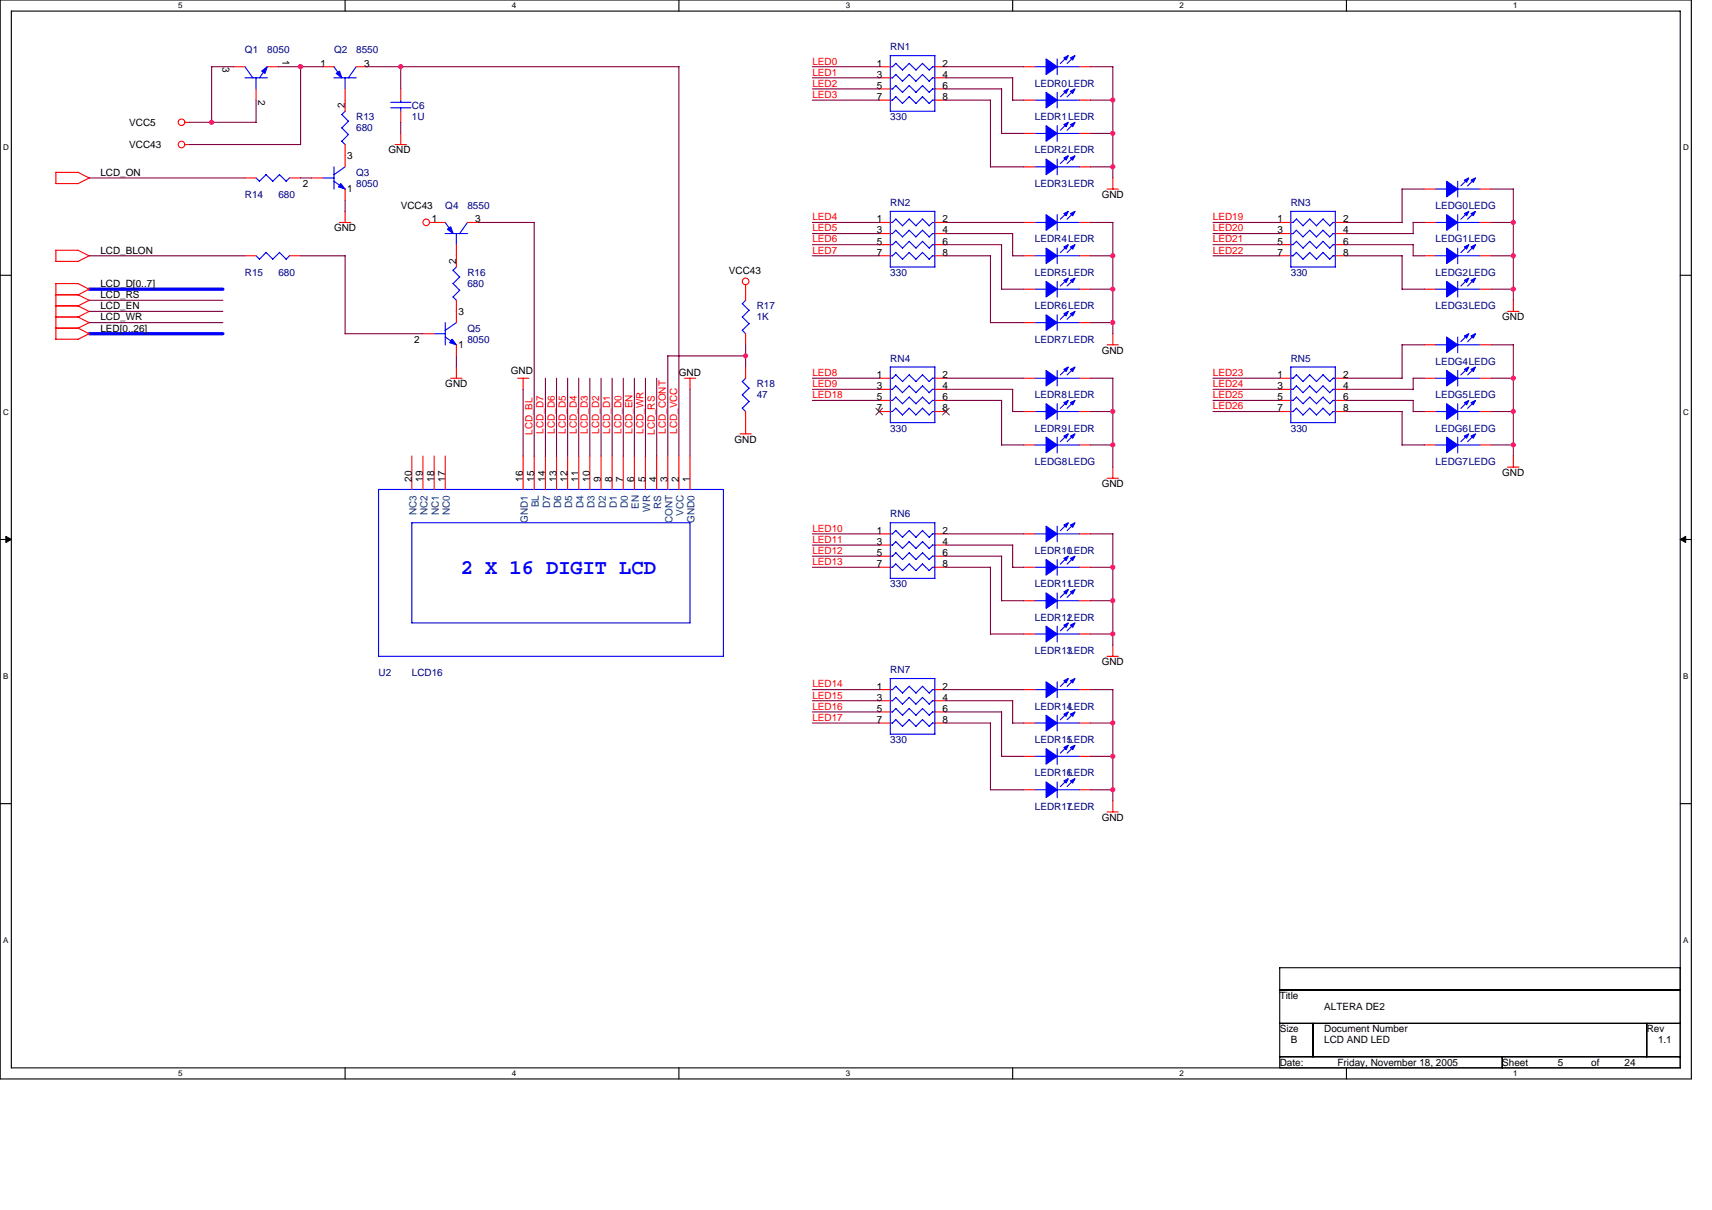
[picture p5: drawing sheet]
<svg xmlns="http://www.w3.org/2000/svg" width="297mm" height="210mm" viewBox="0 0 297 210" stroke-linecap="round" stroke-linejoin="round" font-family="sans-serif">
<path d="M0 0h293.5v187.2h-293.5zM2 1.9h289.5v183.4h-289.5z" fill="none" stroke="#000" stroke-width=".19"/>
<g fill="#fff">
<path d="M30.9 .2h.8v1.6h-.8z"/>
<path d="M30.9 185.5h.8v1.6h-.8z"/>
</g>
<path d="M59.9 0v1.9M59.9 185.3v1.9" fill="none" stroke="#000" stroke-width=".19"/>
<g fill="#fff">
<path d="M88.8 .2h.8v1.6h-.8z"/>
<path d="M88.8 185.5h.8v1.6h-.8z"/>
</g>
<path d="M117.8 0v1.9M117.8 185.3v1.9" fill="none" stroke="#000" stroke-width=".19"/>
<g fill="#fff">
<path d="M146.7 .2h.8v1.6h-.8z"/>
<path d="M146.7 185.5h.8v1.6h-.8z"/>
</g>
<path d="M175.7 0v1.9M175.7 185.3v1.9" fill="none" stroke="#000" stroke-width=".19"/>
<g fill="#fff">
<path d="M204.7 .2h.7v1.6h-.7z"/>
<path d="M204.7 185.5h.7v1.6h-.7z"/>
</g>
<path d="M233.6 0v1.9M233.6 185.3v1.9" fill="none" stroke="#000" stroke-width=".19"/>
<g fill="#fff">
<path d="M262.6 .2h.7v1.6h-.7z"/>
<path d="M262.6 185.5h.7v1.6h-.7z"/>
<path d="M.5 24.8h1v1.6h-1z"/>
<path d="M292 24.8h1v1.6h-1z"/>
<path d="M.5 70.7h1v1.5h-1z"/>
<path d="M292 70.7h1v1.5h-1z"/>
</g>
<path d="M0 47.8h2M291.5 47.8h2" fill="none" stroke="#000" stroke-width=".19"/>
<g fill="#fff">
<path d="M.5 116.5h.9v1.6h-.9z"/>
<path d="M292 116.5h.9v1.6h-.9z"/>
</g>
<path d="M0 93.6h2M291.5 93.6h2" fill="none" stroke="#000" stroke-width=".19"/>
<path d="M1 93.1l1 .5-1 .5zM291.5 93.6l1-.5v1z" fill="#000" stroke="#000" stroke-width=".17"/>
<g fill="#fff">
<path d="M.5 162.4h.9v1.5h-.9z"/>
<path d="M292 162.4h.9v1.5h-.9z"/>
</g>
<path d="M0 139.5h2M291.5 139.5h2M222 167.9h69.5v17.4h-69.5zM222 171.8h69.5M222 177.6h69.5M227.8 177.6v5.8M285.7 177.6v5.8M222 183.4h69.5M260.6 183.4v1.9" fill="none" stroke="#000" stroke-width=".19"/>
<g fill="none" stroke="#f00" stroke-width=".19">
<path d="M40.6 11.6h1.9M44.4 15.4v2M46.4 11.6h1.9M56 11.6h2M59.9 15.4v3.9M61.8 11.6h1.9M69.5 15.4v2M69.5 19.3v1.9M152.5 11.6h2M152.5 17.4h2M152.5 13.5h2M152.5 15.4h2"/>
<path d="M162.2 11.6h1.9M162.2 17.4h1.9M162.2 13.5h1.9M162.2 15.4h1.9M177.6 11.6h2M177.6 17.4h2M187.3 11.6h1.9M187.3 17.4h1.9M9.7 29.9v2h3.8M9.7 29.9h3.9M13.5 29.9l2 1-2 1M32.1 21.2h.8"/>
<path d="M32.1 25.1h.8M42.5 30.9h1.9M50.2 30.9h2M54.1 30.9h1.9M58.9 38.6h2M59.9 25.1v3.9M59.9 32.8v1.9M59.9 36.7v1.9M68.5 25.1h2M69.5 23.1v2M74.5 38.6h2.8M81.1 38.6h1.9"/>
<path d="M152.5 38.6h2M162.2 38.6h1.9M177.6 38.6h2M177.6 23.2h2M177.6 29h2M187.3 38.6h1.9M187.3 23.2h1.9M187.3 29h1.9M192.1 32.8h1.9M193.1 30.9v1.9M222 38.6h2M231.7 38.6h1.9"/>
<path d="M247.1 38.6h2M247.1 32.8h2M256.8 38.6h1.9M256.8 32.8h1.9M9.7 56.9h3.9M9.7 55h3.9M9.7 51.2h3.9M9.7 53.1h3.9M9.7 49.2v9.7h3.8M9.7 49.2h3.9M13.5 43.4l2 1M13.5 55l2 1-2 1 2 .9"/>
<path d="M13.5 49.2l2 1-2 1M13.5 51.2l2 .9M13.6 43.4h-3.9v2h3.8l2-1M15.5 52.1l-2 1 2 .9-2 1M15.5 57.9l-2 1M42.5 44.4h1.9M50.2 44.4h2M73.4 57.9h1.9M79.2 42.5v3.8M79.2 52.1v3.9M79.2 59.8v2M129.4 49.4v2.7"/>
<path d="M129.4 57.9v1.9M152.5 44.4h2M152.5 40.5h2M152.5 42.5h2M162.2 44.4h1.9M162.2 40.5h1.9M162.2 42.5h1.9M177.6 44.4h2M177.6 50.2h2M177.6 56h2M187.3 44.4h1.9M187.3 50.2h1.9"/>
<path d="M187.3 56h1.9M192.1 59.8h1.9M193.1 57.9v1.9M222 44.4h2M222 40.5h2M222 42.5h2M231.7 44.4h1.9M231.7 40.5h1.9M231.7 42.5h1.9M247.1 59.8h2M247.1 44.4h2M247.1 50.2h2"/>
<path d="M256.8 59.8h1.9M256.8 44.4h1.9M256.8 50.2h1.9M261.6 54h1.9M262.6 52.1v1.9M71.5 79.1v5.8M73.4 79.1v5.8M75.3 79.1v5.8M77.3 79.1v5.8M78.2 65.6h2M79.2 63.7v1.9M89.8 65.6h2"/>
<path d="M90.8 65.6v2M90.8 79.1v5.8M92.7 79.1v5.8M94.6 79.1v5.8M96.6 79.1v5.8M98.5 79.1v5.8M100.4 79.1v5.8M102.3 79.1v5.8M104.3 79.1v5.8M106.2 79.1v5.8M108.1 79.1v5.8M110.1 79.1v5.8"/>
<path d="M112 79.1v5.8M113.9 79.1v5.8M115.9 79.1v5.8M117.8 79.1v5.8M118.8 65.6h1.9M119.7 65.6v2M119.7 79.1v5.8M128.4 75.3h1.9M129.4 63.7v1.9M129.4 71.4v3.9M152.5 65.6h2M152.5 71.4h2"/>
<path d="M152.5 67.6h2M152.5 69.5h2M162.2 65.6h1.9M162.2 71.4h1.9M162.2 67.6h1.9M162.2 69.5h1.9M177.6 65.6h2M177.6 71.4h2M177.6 77.2h2M187.3 65.6h1.9M187.3 71.4h1.9M187.3 77.2h1.9"/>
<path d="M222 65.6h2M222 71.4h2M222 67.6h2M222 69.5h2M231.7 65.6h1.9M231.7 71.4h1.9M231.7 67.6h1.9M231.7 69.5h1.9M247.1 65.6h2M247.1 71.4h2M247.1 77.2h2M256.8 65.6h1.9"/>
<path d="M256.8 71.4h1.9M256.8 77.2h1.9M262.6 79.1v2M152.5 98.4h2M152.5 92.6h2M152.5 94.6h2M152.5 96.5h2M162.2 98.4h1.9M162.2 92.6h1.9M162.2 94.6h1.9M162.2 96.5h1.9M177.6 98.4h2"/>
<path d="M177.6 92.6h2M187.3 98.4h1.9M187.3 92.6h1.9M192.1 83h1.9M193.1 81v2M261.6 81.1h1.9M152.5 119.7h2M162.2 119.7h1.9M177.6 104.2h2M177.6 110h2M177.6 119.7h2M187.3 104.2h1.9"/>
<path d="M187.3 110h1.9M187.3 119.7h1.9M192.1 113.9h1.9M193.1 111.9v2M152.5 125.5h2M152.5 121.6h2M152.5 123.5h2M162.2 125.5h1.9M162.2 121.6h1.9M162.2 123.5h1.9M177.6 137.1h2M177.6 131.3h2"/>
<path d="M177.6 125.5h2M187.3 137.1h1.9M187.3 131.3h1.9M187.3 125.5h1.9M193.1 139v1.9M192.1 140.9h1.9"/>
<circle cx="31.5" cy="25.1" r=".57"/>
<circle cx="31.5" cy="21.2" r=".57"/>
<circle cx="74" cy="38.6" r=".57"/>
<circle cx="129.4" cy="48.8" r=".57"/>
</g>
<g fill="none" stroke="#00f" stroke-width=".19">
<path d="M42.5 13.5h3.9M42.5 11.6l1.4 1.9M44.4 13.5v2M46.4 11.6l-1.4 1.9M57.9 13.5h3.9M57.9 11.6l1.4 1.9M59.9 13.5v1.9M59.9 19.3l-.6 .6 1.2 1.1-1.2 1.2M61.8 11.6l-1.4 1.9M67.8 18.7h3.5M67.8 17.8h3.5M69.5 17.4v.4"/>
<path d="M69.5 18.7v.6M154.4 13.5h.5M154.5 19.3h7.7M155.4 16.8l1.2 1.2 1.2-1.2M155.4 16.8l-.5 .6h-.5M155.4 11l1.2 1.2M155.4 14.9l1.2 1.1M155.4 11l-.5 .6h-.4M155.4 14.8l-.5 .6h-.4M157.7 12.9l1.2 1.2M157.7 16.8l1.2 1.1M157.8 11l1.1 1.2"/>
<path d="M157.8 12.9l-1.2 1.2-1.2-1.2-.6 .6M157.8 14.9l1.1 1.1M157.8 11l-1.2 1.1M157.8 14.8l-1.2 1.2M160 16.8l1.2 1.1M160.1 11l1.1 1.2M160.1 14.9l1.1 1.1M160.1 16.8l-1.2 1.2M160.1 11l-1.2 1.1M160.1 14.8l-1.2 1.2M161.2 14.1l-1.2-1.2-1.1 1.2M161.8 11.6h.4"/>
<path d="M161.8 15.4h.4M161.8 11.6l-.6 .5M161.8 15.4l-.6 .6M162.2 17.4h-.4l-.6 .6M162.2 9.6v9.7M162.2 9.7h-7.7v9.6M162.2 13.5h-.4l-.6 .6M179.6 11.6h1.9M179.6 17.4h1.9M183.4 10.2v2.8M183.4 16v2.7M183.4 11.6h3.9"/>
<path d="M183.4 17.4h3.9M185.2 9.8l-1.2 1.2M185.2 15.6l-1.2 1.2M186.3 9.8l-1.2 1.2M186.3 15.6l-1.2 1.2M44.4 30.9l.6 .6M46.1 30.3l1.2 1.2M46.2 30.3l-1.2 1.2M48.5 30.3l1.2 1.2M48.5 30.3l-1.2 1.2M50.2 30.9l-.6 .6M56 30.9h2"/>
<path d="M58 31.5l1.9 1.3M58 29v3.8M59.3 22.2l1.2 1.1-1.2 1.2 .6 .6M59.9 29l-2 1.3M77.2 38.6l1.4 1.9M81.1 38.6l-1.4 2M155.4 38l1.2 1.2M155.4 38l-.5 .6h-.4M156.6 39.2l1.2-1.2 1.1 1.2M157.7 39.9l1.2 1.2M157.8 40l-1.2 1.1-1.2-1.2-.6 .7M160.1 38l1.1 1.2"/>
<path d="M160.1 38l-1.2 1.2M161.8 38.6h.4M161.8 38.6l-.6 .6M162.2 36.7v9.6M162.2 36.7h-7.8l.1 9.7M179.6 23.2h1.9M179.6 29h1.9M179.6 38.6h1.9M183.4 21.8v2.7M183.4 27.6v2.7M183.4 37.3v2.7M183.4 23.2h3.9"/>
<path d="M183.4 29h3.9M183.4 38.6h3.9M185.2 21.4l-1.2 1.2M185.2 27.2l-1.2 1.2M185.2 36.9l-1.2 1.1M186.3 21.4l-1.2 1.2M186.3 27.2l-1.2 1.2M186.3 36.9l-1.2 1.1M224 38.6h.4M224.3 38.6l.7-.6 1.1 1.2M224.9 39.9l1.2 1.2 1.1-1.1M224.9 40l-.6 .6"/>
<path d="M226.1 39.2l1.2-1.2 1.1 1.2M227.2 39.9l1.2 1.2M229.5 38l1.2 1.2M229.6 38l-1.2 1.2M231.7 36.7h-7.8l.1 9.7M231.7 36.7v9.6M231.7 38.6h-.4l-.6 .6M249.1 32.8h1.9M249.1 38.6h1.9M252.9 31.5v2.7M252.9 37.3v2.7M252.9 32.8h3.9"/>
<path d="M252.9 38.6h3.9M254.7 31.1l-1.2 1.2M254.7 36.9l-1.2 1.1M255.8 31.1l-1.2 1.2M255.8 36.9l-1.2 1.1M44.4 44.4l.6 .6M48.5 43.8l1.2 1.2M48.5 43.8l-1.2 1.2-1.2-1.2-1.1 1.2M50.2 44.4l-.6 .6M75.3 57.9h2M77.2 40.5h3.9M77.3 58.5l1.9 1.4"/>
<path d="M77.3 56v3.9M78.6 49.2l1.2 1.2-1.2 1.1 .6 .6M79.2 56l-2 1.3M79.2 40.5v2M79.2 46.3l-.6 .6 1.2 1.1-1.2 1.2M129.4 52.1l-.6 .6 1.2 1.1M130 56.2l-1.2 1.1 .6 .6M130 53.8l-1.2 1.2 1.2 1.2M154.4 40.5h.5M154.4 44.4h.5M154.5 46.3h7.7M155.4 41.9l-.5 .6h-.4"/>
<path d="M157.7 43.8l1.2 1.2M157.8 43.8l-1.2 1.2-1.2-1.2-.6 .6M157.8 41.9l-1.2 1.2-1.2-1.2M160.1 41.9l1.1 1.2 .6-.7M160.1 41.9l-1.2 1.2-1.1-1.2M161.2 41.1l-1.2-1.2-1.1 1.2M161.2 45l-1.2-1.2-1.1 1.2M161.8 42.5h.4M162.2 40.5h-.4l-.6 .6M162.2 44.4h-.4l-.6 .6M179.6 44.4h1.9M179.6 50.2h1.9"/>
<path d="M179.6 56h1.9M183.4 43.1v2.7M183.4 48.8v2.8M183.4 54.6v2.7M183.4 44.4h3.9M183.4 50.2h3.9M183.4 56h3.9M185.2 42.7l-1.2 1.1M185.2 48.5l-1.2 1.1M185.2 54.3l-1.2 1.1M186.3 42.7l-1.2 1.1M186.3 48.5l-1.2 1.1"/>
<path d="M186.3 54.3l-1.2 1.1M223.9 40.5h.4M223.9 44.4h.4M224 42.5h.4M224 46.3h7.7M224.9 43.8l1.2 1.2 1.1-1.2M224.9 41.9l1.2 1.2M224.9 43.8l-.6 .6M225 41.9l-.7 .6M227.2 43.8l1.2 1.2M227.3 41.9l-1.2 1.2M229.5 41.9l1.2 1.2 .6-.7"/>
<path d="M229.6 41.9l-1.2 1.2-1.2-1.2M230.7 41.1l-1.2-1.2-1.1 1.2M230.7 45l-1.2-1.2-1.1 1.2M231.3 40.5h.4M231.3 44.4h.4M231.3 42.5h.4M231.3 40.5l-.6 .6M231.3 44.4l-.6 .6M249.1 44.4h1.9M249.1 50.2h1.9M249.1 59.8h1.9M252.9 43.1v2.7"/>
<path d="M252.9 48.8v2.8M252.9 58.5v2.7M252.9 44.4h3.9M252.9 50.2h3.9M252.9 59.8h3.9M254.7 42.7l-1.2 1.1M254.7 48.5l-1.2 1.1M254.7 58.1l-1.2 1.2M255.8 42.7l-1.2 1.1M255.8 48.5l-1.2 1.1M255.8 58.1l-1.2 1.2M128.8 68.5l1.2 1.2"/>
<path d="M129.4 65.6l-.6 .6 1.2 1.2M130 69.7l-1.2 1.1 .6 .6M130 67.4l-1.2 1.1M154.4 71.4h.5M154.8 71.4l.6-.6 1.2 1.2M155.4 67l1.2 1.2 1.2-1.2M155.4 65l1.2 1.2M155.4 67l-.5 .6h-.5M155.4 68.9l1.2 1.2M155.4 65l-.5 .6h-.4M155.4 68.9l-.5 .6h-.4M157.7 67l1.2 1.1"/>
<path d="M157.7 70.8l1.2 1.2M157.8 65l1.1 1.2M157.8 68.9l1.1 1.2M157.8 70.8l-1.2 1.2M157.8 65l-1.2 1.2M157.8 68.9l-1.2 1.2M160 67l1.2 1.1M160.1 65l1.1 1.2M160.1 67l-1.2 1.2M160.1 68.9l1.1 1.2M160.1 68.9l-1.2 1.2M160.1 65l-1.2 1.2"/>
<path d="M161.2 72l-1.2-1.2-1.1 1.2M161.8 65.6h.4M161.8 69.5h.4M161.8 65.6l-.6 .6M161.8 69.5l-.6 .6M162.2 71.4h-.4l-.6 .6M162.2 73.3v-9.6h-7.8l.1 9.7 7.7-.1M162.2 67.6h-.4l-.6 .6M179.6 71.4h1.9M179.6 65.6h1.9M179.6 77.2h1.9M183.4 64.3v2.7"/>
<path d="M183.4 70.1v2.7M183.4 75.9v2.7M183.4 71.4h3.9M183.4 65.6h3.9M183.4 77.2h3.9M185.2 69.7l-1.2 1.2M185.2 63.9l-1.2 1.2M185.2 75.5l-1.2 1.1M186.3 69.7l-1.2 1.2M186.3 63.9l-1.2 1.2M186.3 75.5l-1.2 1.1M223.9 71.4h.4"/>
<path d="M224 65.6h.4M224 69.5h.4M224.9 67l1.2 1.2 1.1-1.2M224.9 70.8l1.2 1.2M224.9 67l-.6 .6h-.4M224.9 65l1.2 1.2M224.9 68.9l1.2 1.2M224.9 70.8l-.6 .6M225 65l-.7 .6M225 68.9l-.7 .6M227.2 67l1.2 1.1M227.2 70.8l1.2 1.2"/>
<path d="M227.2 65l1.2 1.2M227.2 68.9l1.2 1.2M227.2 70.8l-1.1 1.2M227.3 65l-1.2 1.2M227.3 68.9l-1.2 1.2M229.5 67l1.2 1.1M229.5 65l1.2 1.2M229.5 67l-1.1 1.2M229.5 68.9l1.2 1.2M229.6 68.9l-1.2 1.2M229.6 65l-1.2 1.2M230.7 72l-1.2-1.2-1.1 1.2"/>
<path d="M231.3 71.4h.4M231.3 67.6h.4M231.3 67.6l-.6 .6M231.3 71.4l-.6 .6M231.7 73.3v-9.6h-7.7v9.6h7.7M231.7 65.6h-.4l-.6 .6M231.7 69.5h-.4l-.6 .6M249.1 71.4h1.9M249.1 65.6h1.9M249.1 77.2h1.9M252.9 64.3v2.7M252.9 70.1v2.7"/>
<path d="M252.9 75.9v2.7M252.9 71.4h3.9M252.9 65.6h3.9M252.9 77.2h3.9M254.7 63.9l-1.2 1.2M254.7 69.7l-1.2 1.2M254.7 75.5l-1.2 1.1M255.8 63.9l-1.2 1.2M255.8 69.7l-1.2 1.2M255.8 75.5l-1.2 1.1M65.7 84.9h59.8v29h-59.8zM71.5 90.7h48.2v17.4h-48.2z"/>
<path d="M155.4 95.9l1.2 1.2M155.4 92.1l-.5 .5h-.4M155.4 95.9l-.5 .6h-.4M157.7 94l1.2 1.2M157.7 97.9l1.2 1.1M157.8 97.9l-1.2 1.1-1.2-1.1-.5 .5h-.5M157.8 94l-1.2 1.2-1.2-1.2-.5 .6h-.5M157.8 95.9l1.1 1.2M157.8 92.1l-1.2 1.2-1.2-1.2M157.8 95.9l-1.2 1.2M160.1 92.1l1.1 1.2 .6-.7M160.1 95.9l1.1 1.2"/>
<path d="M160.1 92.1l-1.2 1.2-1.1-1.2M160.1 95.9l-1.2 1.2M161.2 95.2l-1.2-1.2-1.1 1.2M161.2 99l-1.2-1.1-1.1 1.1M161.8 92.6h.4M161.8 96.5h.4M161.8 96.5l-.6 .6M162.2 98.4h-.4l-.6 .6M162.2 94.6h-.4l-.6 .6M179.6 98.4h1.9M179.6 92.6h1.9M183.4 91.3v2.7"/>
<path d="M183.4 97.1v2.7M183.4 98.4h3.9M183.4 92.6h3.9M185.2 96.7l-1.2 1.2M185.2 90.9l-1.2 1.2M186.3 96.7l-1.2 1.2M186.3 90.9l-1.2 1.2M155.4 119.1l-.5 .6h-.4M157.8 119.1l-1.2 1.2-1.2-1.2M160.1 119.1l1.1 1.2 .6-.6M160.1 119.1l-1.2 1.2-1.1-1.2M161.8 119.7h.4"/>
<path d="M162.2 100.4v-9.7h-7.8l.1 9.7h7.7M162.2 117.7v9.7M162.2 117.8h-7.7v9.6M179.6 104.2h1.9M179.6 110h1.9M179.6 119.7h1.9M183.4 102.9v2.7M183.4 108.7v2.7M183.4 118.3v2.8M183.4 104.2h3.9M183.4 110h3.9M183.4 119.7h3.9"/>
<path d="M185.2 102.5l-1.2 1.2M185.2 108.3l-1.2 1.2M185.2 117.9l-1.2 1.2M186.3 102.5l-1.2 1.2M186.3 108.3l-1.2 1.2M186.3 117.9l-1.2 1.2M154.4 121.6h.5M154.5 127.4h7.7M154.8 121.6l.6-.6 1.2 1.2M155.4 122.9l-.5 .6h-.4M157.7 121l1.2 1.2M157.7 124.9l1.2 1.1"/>
<path d="M157.8 124.9l-1.2 1.1-1.2-1.1-.5 .6h-.5M157.8 121l-1.2 1.2M157.8 122.9l-1.2 1.2-1.2-1.1M160.1 123l1.1 1.1 .6-.6M160.1 122.9l-1.2 1.2-1.1-1.1M161.2 122.2l-1.2-1.2-1.1 1.2M161.2 126l-1.2-1.1-1.1 1.2M161.8 123.5h.4M162.2 125.5h-.4l-.6 .6M162.2 121.6h-.4l-.6 .6M179.6 137.1h1.9M179.6 131.3h1.9"/>
<path d="M179.6 125.5h1.9M183.4 124.1v2.8M183.4 129.9v2.7M183.4 135.7v2.7M183.4 137.1h3.9M183.4 131.3h3.9M183.4 125.5h3.9M185.2 135.3l-1.2 1.2M185.2 129.5l-1.2 1.2M185.2 123.7l-1.2 1.2M186.3 135.3l-1.2 1.2M186.3 129.5l-1.2 1.2"/>
<path d="M186.3 123.7l-1.2 1.2"/>
</g>
<g fill="#00f" stroke="#00f" stroke-width=".19">
<path d="M181.5 10.2l1.9 1.4-1.9 1.3z" fill-rule="evenodd"/>
<path d="M185.7 10l.8-.3-.4 .7z" fill-rule="evenodd"/>
<path d="M184.6 10l.8-.3-.4 .7z" fill-rule="evenodd"/>
<path d="M181.5 16l1.9 1.4-1.9 1.3z" fill-rule="evenodd"/>
<path d="M185.7 15.8l.8-.4-.4 .8z" fill-rule="evenodd"/>
<path d="M184.6 15.8l.8-.4-.4 .8z" fill-rule="evenodd"/>
<path d="M181.5 21.8l1.9 1.4-1.9 1.3z" fill-rule="evenodd"/>
<path d="M185.7 21.6l.8-.4-.4 .8z" fill-rule="evenodd"/>
<path d="M184.6 21.6l.8-.4-.4 .8z" fill-rule="evenodd"/>
<path d="M251 31.5l1.9 1.3-1.9 1.4z" fill-rule="evenodd"/>
<path d="M255.2 31.3l.8-.4-.4 .7z" fill-rule="evenodd"/>
<path d="M254.1 31.3l.7-.4-.3 .7z" fill-rule="evenodd"/>
<path d="M181.5 70.1l1.9 1.3-1.9 1.4z" fill-rule="evenodd"/>
<path d="M185.7 69.9l.8-.4-.4 .8z" fill-rule="evenodd"/>
<path d="M184.6 69.9l.8-.4-.4 .8z" fill-rule="evenodd"/>
<path d="M181.5 64.3l1.9 1.3-1.9 1.4z" fill-rule="evenodd"/>
<path d="M185.7 64.1l.8-.4-.4 .8z" fill-rule="evenodd"/>
<path d="M184.6 64.1l.8-.4-.4 .8z" fill-rule="evenodd"/>
<path d="M181.5 27.6l1.9 1.4-1.9 1.3z" fill-rule="evenodd"/>
<path d="M185.7 27.4l.8-.4-.4 .8z" fill-rule="evenodd"/>
<path d="M184.6 27.4l.8-.4-.4 .8z" fill-rule="evenodd"/>
<path d="M78.4 58.9l.8 .9-1.2-.3z" fill-rule="evenodd"/>
<path d="M77.6 39.8l.6-.4 .4 1.1z" fill-rule="evenodd"/>
<path d="M181.5 37.3l1.9 1.3-1.9 1.4z" fill-rule="evenodd"/>
<path d="M185.7 37.1l.8-.4-.4 .7z" fill-rule="evenodd"/>
<path d="M184.6 37.1l.8-.4-.4 .7z" fill-rule="evenodd"/>
<path d="M181.5 43.1l1.9 1.3-1.9 1.3z" fill-rule="evenodd"/>
<path d="M185.7 42.8l.8-.3-.4 .7z" fill-rule="evenodd"/>
<path d="M184.6 42.8l.8-.3-.4 .7z" fill-rule="evenodd"/>
<path d="M181.5 48.8l1.9 1.4-1.9 1.3z" fill-rule="evenodd"/>
<path d="M185.7 48.6l.8-.3-.4 .7z" fill-rule="evenodd"/>
<path d="M184.6 48.6l.8-.3-.4 .7z" fill-rule="evenodd"/>
<path d="M181.5 54.6l1.9 1.4-1.9 1.3z" fill-rule="evenodd"/>
<path d="M185.7 54.4l.8-.4-.4 .8z" fill-rule="evenodd"/>
<path d="M184.6 54.4l.8-.4-.4 .8z" fill-rule="evenodd"/>
<path d="M181.5 102.9l1.9 1.3-1.9 1.4z" fill-rule="evenodd"/>
<path d="M185.7 102.7l.8-.4-.4 .8z" fill-rule="evenodd"/>
<path d="M184.6 102.7l.8-.4-.4 .8z" fill-rule="evenodd"/>
<path d="M181.5 97.1l1.9 1.3-1.9 1.4z" fill-rule="evenodd"/>
<path d="M185.7 96.9l.8-.4-.4 .8z" fill-rule="evenodd"/>
<path d="M184.6 96.9l.8-.4-.4 .8z" fill-rule="evenodd"/>
<path d="M181.5 91.3l1.9 1.3-1.9 1.4z" fill-rule="evenodd"/>
<path d="M185.7 91.1l.8-.4-.4 .8z" fill-rule="evenodd"/>
<path d="M184.6 91.1l.8-.4-.4 .8z" fill-rule="evenodd"/>
<path d="M181.5 108.7l1.9 1.3-1.9 1.4z" fill-rule="evenodd"/>
<path d="M185.7 108.5l.8-.4-.4 .8z" fill-rule="evenodd"/>
<path d="M184.6 108.5l.8-.4-.4 .8z" fill-rule="evenodd"/>
<path d="M181.5 135.7l1.9 1.4-1.9 1.3z" fill-rule="evenodd"/>
<path d="M185.7 135.5l.8-.4-.4 .8z" fill-rule="evenodd"/>
<path d="M184.6 135.5l.8-.4-.4 .8z" fill-rule="evenodd"/>
<path d="M181.5 129.9l1.9 1.4-1.9 1.3z" fill-rule="evenodd"/>
<path d="M185.7 129.7l.8-.4-.4 .8z" fill-rule="evenodd"/>
<path d="M184.6 129.7l.8-.4-.4 .8z" fill-rule="evenodd"/>
<path d="M181.5 124.1l1.9 1.4-1.9 1.3z" fill-rule="evenodd"/>
<path d="M185.7 123.9l.8-.4-.4 .8z" fill-rule="evenodd"/>
<path d="M184.6 123.9l.8-.4-.4 .8z" fill-rule="evenodd"/>
<path d="M181.5 118.3l1.9 1.4-1.9 1.3z" fill-rule="evenodd"/>
<path d="M185.7 118.1l.8-.3-.4 .7z" fill-rule="evenodd"/>
<path d="M184.6 118.1l.8-.3-.4 .7z" fill-rule="evenodd"/>
<path d="M251 43.1l1.9 1.3-1.9 1.3z" fill-rule="evenodd"/>
<path d="M255.2 42.8l.8-.3-.4 .7z" fill-rule="evenodd"/>
<path d="M254.1 42.8l.7-.3-.3 .7z" fill-rule="evenodd"/>
<path d="M251 48.8l1.9 1.4-1.9 1.3z" fill-rule="evenodd"/>
<path d="M255.2 48.6l.8-.3-.4 .7z" fill-rule="evenodd"/>
<path d="M254.1 48.6l.7-.3-.3 .7z" fill-rule="evenodd"/>
<path d="M251 58.5l1.9 1.3-1.9 1.4z" fill-rule="evenodd"/>
<path d="M255.2 58.3l.8-.4-.4 .8z" fill-rule="evenodd"/>
<path d="M254.1 58.3l.7-.4-.3 .8z" fill-rule="evenodd"/>
<path d="M251 64.3l1.9 1.3-1.9 1.4z" fill-rule="evenodd"/>
<path d="M255.2 64.1l.8-.4-.4 .8z" fill-rule="evenodd"/>
<path d="M254.1 64.1l.7-.4-.3 .8z" fill-rule="evenodd"/>
<path d="M251 70.1l1.9 1.3-1.9 1.4z" fill-rule="evenodd"/>
<path d="M255.2 69.9l.8-.4-.4 .8z" fill-rule="evenodd"/>
<path d="M254.1 69.9l.7-.4-.3 .8z" fill-rule="evenodd"/>
<path d="M251 75.9l1.9 1.3-1.9 1.4z" fill-rule="evenodd"/>
<path d="M255.2 75.7l.8-.4-.4 .8z" fill-rule="evenodd"/>
<path d="M254.1 75.7l.7-.4-.3 .8z" fill-rule="evenodd"/>
<path d="M59.1 31.9l.8 .9-1.2-.4z" fill-rule="evenodd"/>
<path d="M181.5 75.9l1.9 1.3-1.9 1.4z" fill-rule="evenodd"/>
<path d="M185.7 75.7l.8-.4-.4 .8z" fill-rule="evenodd"/>
<path d="M184.6 75.7l.8-.4-.4 .8z" fill-rule="evenodd"/>
<path d="M58.3 12.7l.6-.4 .4 1.2z" fill-rule="evenodd"/>
<path d="M45.4 12.3l1-.7-.4 1.1z" fill-rule="evenodd"/>
<path d="M251 37.3l1.9 1.3-1.9 1.4z" fill-rule="evenodd"/>
<path d="M255.2 37.1l.8-.4-.4 .7z" fill-rule="evenodd"/>
<path d="M254.1 37.1l.7-.4-.3 .7z" fill-rule="evenodd"/>
</g>
<path d="M152 70.8l1.1 1.2M153.1 70.8l-1.1 1.2M163.6 70.8l1.1 1.2M164.7 70.8l-1.2 1.2" fill="none" stroke="#804000" stroke-width=".17"/>
<path d="M15.5 50.2h23.2M15.5 57.9h23.2" fill="none" stroke="#00f" stroke-width=".57"/>
<g fill="none" stroke="#800040" stroke-width=".19">
<path d="M36.7 11.6h3.9M36.7 11.6v9.7M44.4 17.4v3.9M48.3 11.6h7.7M52.2 11.6v13.5M63.7 11.6h54.1M69.5 11.6v3.8M117.8 11.6v67.5M140.9 11.6h11.7M140.9 13.5h11.7M140.9 17.4h11.7M140.9 15.4h11.7"/>
<path d="M164.1 11.6h13.5M164.1 13.5h11.6v3.9h1.9M164.1 17.4h7.7v11.6h5.8M164.1 15.4h9.7M173.8 15.4v7.8h3.8M189.2 11.6h3.9M189.2 17.4h3.9M193.1 11.6v19.3M15.5 30.9h27M32.8 25.1h19.4M32.8 21.2h11.6M52.1 30.9h2"/>
<path d="M59.9 34.7v2M69.5 21.2v2M83 38.6h9.7v40.6M140.9 38.6h11.7M164.1 38.6h13.5M189.2 38.6h3.9M189.2 23.2h3.9M189.2 29h3.9M193.1 38.6v19.3M210.5 38.6h11.6M233.6 38.6h9.7M245.2 38.6h1.9"/>
<path d="M245.2 38.6v2M247.1 32.8h-3.8v5.8M258.7 38.6h3.9M258.7 32.8h3.9M262.6 32.8v19.3M15.5 44.4h27M15.5 54h23.2M15.5 56h23.2M15.5 52.1h23.2M52.2 44.4h7.7M59.9 44.4v13.5M59.9 57.9h13.5"/>
<path d="M129.4 59.8v3.9M140.9 44.4h11.7M140.9 40.5h11.7M140.9 42.5h11.7M164.1 44.4h7.8l-.1 11.6h5.8M164.1 40.5h11.6v3.9M164.1 42.5h9.7M173.8 42.5v7.7h3.8M175.7 44.4h1.9M189.2 44.4h3.9M189.2 56h3.9M189.2 50.2h3.9"/>
<path d="M210.5 44.4h11.6M210.5 40.5h11.6M210.5 42.5h11.6M233.6 40.5h11.6M233.6 44.4h9.7M233.6 42.5h11.6v1.9M243.3 44.4v5.8h3.8M243.3 59.8v5.8M243.3 59.8h3.8M245.2 44.4h1.9M258.7 44.4h3.9M258.7 50.2h3.9"/>
<path d="M258.7 59.8h3.9M262.6 59.8v19.3M79.2 61.8v1.9M90.8 67.6v11.6M94.6 65.6v13.6M96.6 65.6v13.6M98.5 65.6v13.6M100.4 65.6v13.6M102.3 65.6v13.6M104.3 65.6v13.6M106.2 65.6v13.6M108.1 65.6v13.6"/>
<path d="M110.1 65.6v13.6M112 65.6v13.6M113.9 65.6v13.6M115.9 61.8h13.5M115.9 61.7v17.4M119.7 67.6v11.6M140.9 67.6h11.7M140.9 69.5h11.7M140.9 65.6h11.7M164.1 67.6h11.6v3.8M164.1 69.5h9.7M164.1 65.6h13.5"/>
<path d="M173.8 69.5v7.7M173.8 77.2h3.8M175.7 71.4h1.9M189.2 77.2h3.9M189.2 71.4h3.9M189.2 65.6h3.9M193.1 65.6v15.5M210.5 67.6h11.6M210.5 71.4h11.6M210.5 69.5h11.6M210.5 65.6h11.6M233.6 69.5h11.6v1.9"/>
<path d="M233.6 71.4h9.7M233.6 65.6h9.7M243.3 71.4v5.8M243.3 77.2h3.8M245.2 65.6h1.9M245.2 65.6v2h-11.6M245.2 71.4h1.9M258.7 77.2h3.9M258.7 71.4h3.9M258.7 65.6h3.9M140.9 92.6h11.7M140.9 94.6h11.7"/>
<path d="M140.9 98.4h11.7M140.9 96.5h11.7M164.1 92.6h13.5M164.1 94.6h11.6v3.9l1.9-.1M164.1 98.4h7.8l-.1 11.6h5.8M164.1 96.5h9.7M173.8 96.5v7.8M189.2 92.6h3.9M189.2 98.4h3.9M193.1 92.6v19.4M140.9 119.7h11.7M164.1 119.7h13.5"/>
<path d="M173.8 104.2h3.8M189.2 110h3.9M189.2 104.2h3.9M189.2 119.7h3.9M193.1 119.7v19.3M140.9 123.5h11.7M140.9 125.5h11.7M140.9 121.6h11.7M164.1 121.6h11.6v3.9h1.9M164.1 125.5h7.7v11.6h5.8M164.1 123.5h9.7M173.8 123.5v7.8h3.8"/>
<path d="M189.2 125.5h3.9M189.2 137.1h3.9M189.2 131.3h3.9"/>
</g>
<g fill="#f0f" stroke="#f0f" stroke-width=".19">
<circle cx="36.7" cy="21.2" r=".38"/>
<circle cx="52.1" cy="11.6" r=".38"/>
<circle cx="262.6" cy="38.6" r=".38"/>
<circle cx="193.1" cy="77.2" r=".38"/>
<circle cx="193.1" cy="131.3" r=".38"/>
<circle cx="193.1" cy="71.4" r=".38"/>
<circle cx="262.6" cy="44.4" r=".38"/>
<circle cx="262.6" cy="71.4" r=".38"/>
<circle cx="193.1" cy="50.2" r=".38"/>
<circle cx="193.1" cy="23.1" r=".38"/>
<circle cx="69.5" cy="11.6" r=".38"/>
<circle cx="193.1" cy="110" r=".38"/>
<circle cx="193.1" cy="137" r=".38"/>
<circle cx="193.1" cy="17.4" r=".38"/>
<circle cx="262.6" cy="50.2" r=".38"/>
<circle cx="262.6" cy="65.6" r=".38"/>
<circle cx="129.4" cy="61.8" r=".38"/>
<circle cx="193.1" cy="125.5" r=".38"/>
<circle cx="193.1" cy="104.2" r=".38"/>
<circle cx="193.1" cy="44.4" r=".38"/>
<circle cx="262.6" cy="77.2" r=".38"/>
<circle cx="193.1" cy="98.4" r=".38"/>
<circle cx="193.1" cy="56" r=".38"/>
<circle cx="193.1" cy="28.9" r=".38"/>
</g>
<text font-size="3.7" fill="#00f" x="79.9" y="99.6">2 X 16 DIGIT LCD</text>
<g font-size="1.7">
<text x="38.6" y="11.6" transform="rotate(90 38.6 11.6)">3</text>
<text x="49" y="10.4" transform="rotate(90 49 10.4)">1</text>
<text x="55.6" y="11.6">1</text>
<text x="63.2" y="11.6">3</text>
<text x="152.1" y="11.6">1</text>
<text x="163.6" y="11.6">2</text>
<text x="44.8" y="17.4" transform="rotate(90 44.8 17.4)">2</text>
<text x="152.1" y="13.5">3</text>
<text x="152.1" y="15.4">5</text>
<text x="152.1" y="17.4">7</text>
<text x="163.6" y="17.4">8</text>
<text x="163.6" y="15.4">6</text>
<text x="163.6" y="13.5">4</text>
<text x="22.4" y="21.8">VCC5</text>
<text x="59.9" y="18.8" transform="rotate(-90 59.9 18.8)">2</text>
<text x="22.4" y="25.7">VCC43</text>
<text x="60.3" y="27.6">3</text>
<text x="67.4" y="26.6">GND</text>
<text x="17.4" y="30.5">LCD_ON</text>
<text x="52.5" y="32.4">2</text>
<text x="60.3" y="33.4">1</text>
<text x="191.2" y="34.4">GND</text>
<text x="58" y="40.2">GND</text>
<text x="69.5" y="36.3">VCC43</text>
<text x="74.9" y="38.6">1</text>
<text x="82.5" y="38.6">3</text>
<text x="152.1" y="38.6">1</text>
<text x="152.1" y="40.5">3</text>
<text x="163.6" y="40.5">4</text>
<text x="163.6" y="38.6">2</text>
<text x="221.6" y="38.6">1</text>
<text x="221.6" y="40.5">3</text>
<text x="233" y="40.5">4</text>
<text x="233" y="38.6">2</text>
<text x="17.4" y="44">LCD_BLON</text>
<text x="79.2" y="45.8" transform="rotate(-90 79.2 45.8)">2</text>
<text x="126.5" y="47.5">VCC43</text>
<text x="152.1" y="42.4">5</text>
<text x="152.1" y="44.4">7</text>
<text x="163.6" y="44.4">8</text>
<text x="163.6" y="42.4">6</text>
<text x="221.6" y="42.4">5</text>
<text x="221.6" y="44.4">7</text>
<text x="233" y="44.4">8</text>
<text x="233" y="42.4">6</text>
<text x="17.4" y="49.8">LCD_D[0..7]</text>
<text x="17.4" y="53.7">LCD_EN</text>
<text x="17.4" y="51.7">LCD_RS</text>
<text x="17.4" y="55.6">LCD_WR</text>
<text x="17.4" y="57.5">LED[0..26]</text>
<text x="71.8" y="59.5">2</text>
<text x="79.6" y="54.6">3</text>
<text x="260.6" y="55.6">GND</text>
<text x="79.6" y="60.4">1</text>
<text x="88.6" y="64.9">GND</text>
<text x="117.8" y="65.2">GND</text>
<text x="152.1" y="65.6">1</text>
<text x="163.6" y="65.6">2</text>
<text x="191.2" y="61.4">GND</text>
<text x="221.6" y="65.6">1</text>
<text x="233" y="65.6">2</text>
<text x="77.3" y="67.2">GND</text>
<text x="152.1" y="67.5">3</text>
<text x="152.1" y="69.5">5</text>
<text x="152.1" y="71.4">7</text>
<text x="163.6" y="71.4">8</text>
<text x="163.6" y="69.5">6</text>
<text x="163.6" y="67.5">4</text>
<text x="221.6" y="67.5">3</text>
<text x="221.6" y="69.5">5</text>
<text x="221.6" y="71.4">7</text>
<text x="233" y="71.4">8</text>
<text x="233" y="69.5">6</text>
<text x="233" y="67.5">4</text>
<text x="127.4" y="76.8">GND</text>
<text x="71.4" y="83.6" transform="rotate(-90 71.4 83.6)">20</text>
<text x="73.4" y="83.6" transform="rotate(-90 73.4 83.6)">19</text>
<text x="75.3" y="83.6" transform="rotate(-90 75.3 83.6)">18</text>
<text x="77.2" y="83.6" transform="rotate(-90 77.2 83.6)">17</text>
<text x="90.7" y="83.6" transform="rotate(-90 90.7 83.6)">16</text>
<text x="92.7" y="83.6" transform="rotate(-90 92.7 83.6)">15</text>
<text x="94.6" y="83.6" transform="rotate(-90 94.6 83.6)">14</text>
<text x="96.5" y="83.6" transform="rotate(-90 96.5 83.6)">13</text>
<text x="98.5" y="83.6" transform="rotate(-90 98.5 83.6)">12</text>
<text x="100.4" y="83.6" transform="rotate(-90 100.4 83.6)">11</text>
<text x="102.3" y="83.6" transform="rotate(-90 102.3 83.6)">10</text>
<text x="104.3" y="83.6" transform="rotate(-90 104.3 83.6)">9</text>
<text x="106.2" y="83.6" transform="rotate(-90 106.2 83.6)">8</text>
<text x="108.1" y="83.6" transform="rotate(-90 108.1 83.6)">7</text>
<text x="110" y="83.6" transform="rotate(-90 110 83.6)">6</text>
<text x="112" y="83.6" transform="rotate(-90 112 83.6)">5</text>
<text x="113.9" y="83.6" transform="rotate(-90 113.9 83.6)">4</text>
<text x="115.8" y="83.6" transform="rotate(-90 115.8 83.6)">3</text>
<text x="117.8" y="83.6" transform="rotate(-90 117.8 83.6)">2</text>
<text x="119.7" y="83.6" transform="rotate(-90 119.7 83.6)">1</text>
<text x="260.6" y="82.6">GND</text>
<text x="191.2" y="84.5">GND</text>
<text x="152.1" y="92.6">1</text>
<text x="152.1" y="94.6">3</text>
<text x="163.6" y="94.6">4</text>
<text x="163.6" y="92.6">2</text>
<text x="152.1" y="96.5">5</text>
<text x="152.1" y="98.4">7</text>
<text x="163.6" y="98.4">8</text>
<text x="163.6" y="96.5">6</text>
<text x="152.1" y="119.7">1</text>
<text x="163.6" y="119.7">2</text>
<text x="191.2" y="115.4">GND</text>
<text x="152.1" y="121.6">3</text>
<text x="152.1" y="123.5">5</text>
<text x="152.1" y="125.5">7</text>
<text x="163.6" y="125.5">8</text>
<text x="163.6" y="123.5">6</text>
<text x="163.6" y="121.6">4</text>
<text x="191.2" y="142.5">GND</text>
<text x="222" y="173.4">Title</text>
<text x="222" y="179.1">Size</text>
<text x="229.8" y="175.3">ALTERA DE2</text>
<text x="229.8" y="179.1">Document Number</text>
<text x="285.7" y="179.1">Rev</text>
<text x="222" y="184.9">Date:</text>
<text x="224" y="181.1">B</text>
<text x="229.8" y="181.1">LCD AND LED</text>
<text x="232.1" y="184.9">Friday, November 18, 2005</text>
<text x="260.6" y="184.9">Sheet</text>
<text x="270.3" y="184.9">5</text>
<text x="276.1" y="184.9">of</text>
<text x="281.9" y="184.9">24</text>
<text x="287.7" y="181.1">1.1</text>
</g>
<g font-size="1.7" fill="#000080">
<text x="42.5" y="9.3">Q1</text>
<text x="46.4" y="9.3">8050</text>
<text x="58" y="9.3">Q2</text>
<text x="61.8" y="9.3">8550</text>
<text x="154.5" y="8.7">RN1</text>
<text x="179.6" y="15">LEDR0LEDR</text>
<text x="61.8" y="20.8">R13</text>
<text x="61.8" y="22.8">680</text>
<text x="71.5" y="18.9">C6</text>
<text x="71.5" y="20.8">1U</text>
<text x="154.5" y="20.8">330</text>
<text x="179.6" y="20.8">LEDR1LEDR</text>
<text x="179.6" y="26.6">LEDR2LEDR</text>
<text x="42.5" y="34.4">R14</text>
<text x="48.3" y="34.4">680</text>
<text x="61.8" y="30.5">Q3</text>
<text x="61.8" y="32.4">8050</text>
<text x="154.5" y="35.7">RN2</text>
<text x="179.6" y="32.4">LEDR3LEDR</text>
<text x="224" y="35.7">RN3</text>
<text x="77.3" y="36.3">Q4</text>
<text x="81.1" y="36.3">8550</text>
<text x="249.1" y="36.3">LEDG0LEDG</text>
<text x="42.5" y="47.9">R15</text>
<text x="48.3" y="47.9">680</text>
<text x="81.1" y="47.9">R16</text>
<text x="154.5" y="47.9">330</text>
<text x="179.6" y="42.1">LEDR4LEDR</text>
<text x="179.6" y="47.9">LEDR5LEDR</text>
<text x="224" y="47.9">330</text>
<text x="249.1" y="47.9">LEDG2LEDG</text>
<text x="249.1" y="42.1">LEDG1LEDG</text>
<text x="81.1" y="49.8">680</text>
<text x="131.3" y="53.7">R17</text>
<text x="179.6" y="53.7">LEDR6LEDR</text>
<text x="249.1" y="53.7">LEDG3LEDG</text>
<text x="81.1" y="57.5">Q5</text>
<text x="81.1" y="59.5">8050</text>
<text x="131.3" y="55.6">1K</text>
<text x="179.6" y="59.5">LEDR7LEDR</text>
<text x="154.5" y="62.7">RN4</text>
<text x="224" y="62.7">RN5</text>
<text x="249.1" y="63.3">LEDG4LEDG</text>
<text x="131.3" y="67.2">R18</text>
<text x="131.3" y="69.1">47</text>
<text x="179.6" y="69.1">LEDR8LEDR</text>
<text x="249.1" y="69.1">LEDG5LEDG</text>
<text x="154.5" y="74.9">330</text>
<text x="179.6" y="74.9">LEDR9LEDR</text>
<text x="224" y="74.9">330</text>
<text x="249.1" y="74.9">LEDG6LEDG</text>
<text x="179.6" y="80.7">LEDG8LEDG</text>
<text x="249.1" y="80.7">LEDG7LEDG</text>
<text x="154.5" y="89.8">RN6</text>
<text x="154.5" y="101.9">330</text>
<text x="179.6" y="101.9">LEDR11LEDR</text>
<text x="179.6" y="96.1">LEDR10LEDR</text>
<text x="179.6" y="107.7">LEDR12LEDR</text>
<text x="179.6" y="113.5">LEDR13LEDR</text>
<text x="65.7" y="117.4">U2</text>
<text x="71.5" y="117.4">LCD16</text>
<text x="154.5" y="116.8">RN7</text>
<text x="179.6" y="123.1">LEDR14LEDR</text>
<text x="154.5" y="128.9">330</text>
<text x="179.6" y="128.9">LEDR15LEDR</text>
<text x="179.6" y="134.7">LEDR16LEDR</text>
<text x="179.6" y="140.5">LEDR17LEDR</text>
</g>
<g font-size="1.7" fill="#f00">
<text x="140.9" y="11.2">LED0</text>
<text x="140.9" y="15">LED2</text>
<text x="140.9" y="17">LED3</text>
<text x="140.9" y="13.1">LED1</text>
<text x="140.9" y="38.2">LED4</text>
<text x="140.9" y="40.2">LED5</text>
<text x="210.5" y="40.2">LED20</text>
<text x="210.5" y="38.2">LED19</text>
<text x="140.9" y="44">LED7</text>
<text x="140.9" y="42.1">LED6</text>
<text x="210.5" y="42.1">LED21</text>
<text x="210.5" y="44">LED22</text>
<text x="140.9" y="65.2">LED8</text>
<text x="210.5" y="65.2">LED23</text>
<text x="140.9" y="67.2">LED9</text>
<text x="140.9" y="69.1">LED18</text>
<text x="210.5" y="67.2">LED24</text>
<text x="210.5" y="69.1">LED25</text>
<text x="210.5" y="71">LED26</text>
<text x="92.4" y="75.5" transform="rotate(-90 92.4 75.5)">LCD_BL</text>
<text x="94.3" y="75.3" transform="rotate(-90 94.3 75.3)">LCD_D7</text>
<text x="96.2" y="75.3" transform="rotate(-90 96.2 75.3)">LCD_D6</text>
<text x="98.2" y="75.3" transform="rotate(-90 98.2 75.3)">LCD_D5</text>
<text x="100.1" y="75.3" transform="rotate(-90 100.1 75.3)">LCD_D4</text>
<text x="102" y="75.3" transform="rotate(-90 102 75.3)">LCD_D3</text>
<text x="103.9" y="75.3" transform="rotate(-90 103.9 75.3)">LCD_D2</text>
<text x="105.9" y="75.3" transform="rotate(-90 105.9 75.3)">LCD_D1</text>
<text x="107.8" y="75.3" transform="rotate(-90 107.8 75.3)">LCD_D0</text>
<text x="109.7" y="75.3" transform="rotate(-90 109.7 75.3)">LCD_EN</text>
<text x="111.7" y="75.3" transform="rotate(-90 111.7 75.3)">LCD_WR</text>
<text x="113.6" y="75.5" transform="rotate(-90 113.6 75.5)">LCD_RS</text>
<text x="115.5" y="75.3" transform="rotate(-90 115.5 75.3)">LCD_CONT</text>
<text x="117.5" y="75.3" transform="rotate(-90 117.5 75.3)">LCD_VCC</text>
<text x="140.9" y="92.3">LED10</text>
<text x="140.9" y="94.2">LED11</text>
<text x="140.9" y="98.1">LED13</text>
<text x="140.9" y="96.1">LED12</text>
<text x="140.9" y="119.3">LED14</text>
<text x="140.9" y="123.1">LED16</text>
<text x="140.9" y="125.1">LED17</text>
<text x="140.9" y="121.2">LED15</text>
</g>
<g font-size="1.7" fill="#004080">
<text x="72.3" y="89.4" transform="rotate(-90 72.3 89.4)">NC3</text>
<text x="74.2" y="89.4" transform="rotate(-90 74.2 89.4)">NC2</text>
<text x="76.1" y="89.4" transform="rotate(-90 76.1 89.4)">NC1</text>
<text x="78.1" y="89.4" transform="rotate(-90 78.1 89.4)">NC0</text>
<text x="93.5" y="88" transform="rotate(-90 93.5 88)">BL</text>
<text x="95.4" y="88.1" transform="rotate(-90 95.4 88.1)">D7</text>
<text x="97.4" y="88.1" transform="rotate(-90 97.4 88.1)">D6</text>
<text x="99.3" y="88.1" transform="rotate(-90 99.3 88.1)">D5</text>
<text x="101.2" y="88.1" transform="rotate(-90 101.2 88.1)">D4</text>
<text x="103.1" y="88.1" transform="rotate(-90 103.1 88.1)">D3</text>
<text x="105.1" y="88.1" transform="rotate(-90 105.1 88.1)">D2</text>
<text x="107" y="88.1" transform="rotate(-90 107 88.1)">D1</text>
<text x="108.9" y="88.1" transform="rotate(-90 108.9 88.1)">D0</text>
<text x="110.9" y="88.3" transform="rotate(-90 110.9 88.3)">EN</text>
<text x="112.8" y="88.8" transform="rotate(-90 112.8 88.8)">WR</text>
<text x="114.7" y="88.3" transform="rotate(-90 114.7 88.3)">RS</text>
<text x="118.6" y="89.6" transform="rotate(-90 118.6 89.6)">VCC</text>
<text x="91.6" y="90.7" transform="rotate(-90 91.6 90.7)">GND1</text>
<text x="116.7" y="90.8" transform="rotate(-90 116.7 90.8)">CONT</text>
<text x="120.5" y="90.7" transform="rotate(-90 120.5 90.7)">GND0</text>
</g>
<g font-size="1.4">
<text x="30.9" y="1.5">5</text>
<text x="88.8" y="1.5">4</text>
<text x="146.7" y="1.5">3</text>
<text x="204.7" y="1.5">2</text>
<text x="262.6" y="1.5">1</text>
<text x=".5" y="26.1">D</text>
<text x="292" y="26.1">D</text>
<text x=".5" y="71.9">C</text>
<text x="292" y="71.9">C</text>
<text x=".5" y="117.8">B</text>
<text x="292" y="117.8">B</text>
<text x=".5" y="163.6">A</text>
<text x="292" y="163.6">A</text>
<text x="30.9" y="186.8">5</text>
<text x="88.8" y="186.8">4</text>
<text x="146.7" y="186.8">3</text>
<text x="204.7" y="186.8">2</text>
<text x="262.6" y="186.8">1</text>
</g>
</svg>
